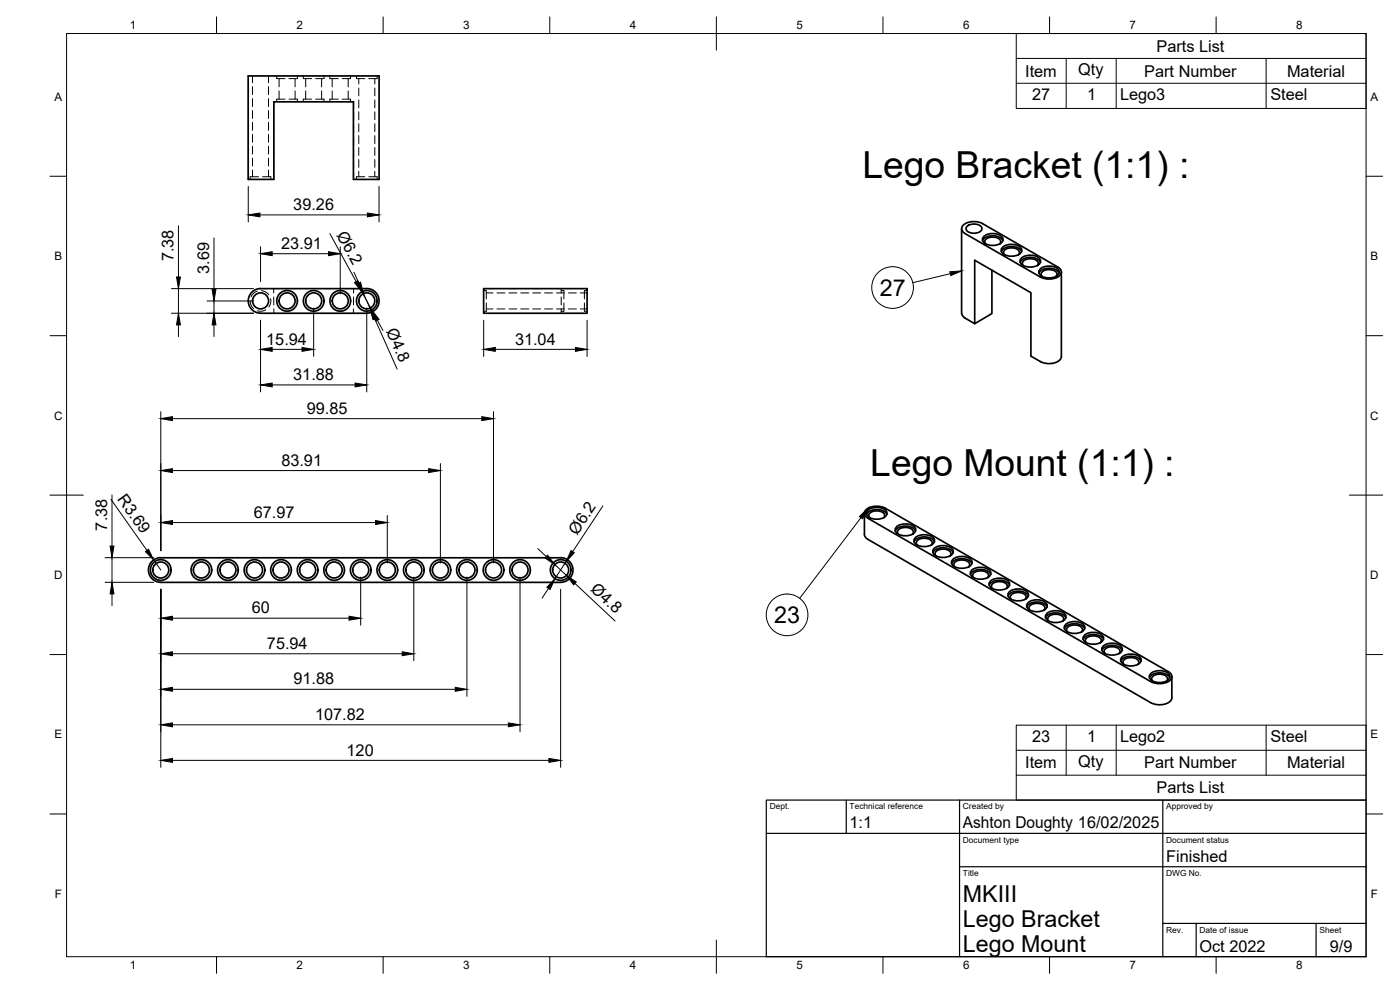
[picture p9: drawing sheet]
<svg xmlns="http://www.w3.org/2000/svg" width="420mm" height="297mm" viewBox="0 0 420 297" stroke-linecap="round" stroke-linejoin="round" font-family="sans-serif">
<!-- layer: Hidden -->
<g fill="none" stroke="#000" stroke-width=".3">
<path d="M75.8 22.8v2M75.8 26v2.4M75.8 29.6v2.3M75.8 33.2v2.3M75.8 36.7v2.4M80.6 22.8v2M80.6 26v2.4M80.6 29.6v2.3M80.6 33.2v2.3M80.6 36.7v2.4M82.1 30.6v2.1M82.1 33.9v2.3"/>
<path d="M82.1 37.4v2.4M82.1 30.6h.1M83.1 22.8v.8h2.5M83.8 23.6v2.5M83.8 27.3v2.4M85.6 29.7h-2.5v.9M86.7 29.7h2.6v.9M88.6 23.6v2.5M88.6 27.3v2.4M89.3 22.8v.8h-2.6M91 22.8v.8h2.5M91.7 23.6v2.5"/>
<path d="M91.7 27.3v2.4M93.5 29.7h-2.5v.9M94.7 29.7h2.5v.9M96.5 23.6v2.5M96.5 27.3v2.4M97.2 22.8v.8h-2.5M99 22.8v.8h2.5M99.7 23.6v2.5M99.7 27.3v2.4M101.5 29.7h-2.5v.9M102.7 29.7h2.5v.9M104.5 23.6v2.5"/>
<path d="M104.5 27.3v2.4M105.2 22.8v.8h-2.5M106.1 30.6v2.1M106.1 33.9v2.3M106.1 37.4v2.4M107 22.8v.8h2.5M107.7 23.6v1.6M107.7 26.4v2.4M107.7 30v2.3M107.7 33.5v2.4M107.7 37.1v2.4M112.5 23.6v1.6"/>
<path d="M112.5 26.4v2.4M112.5 30v2.3M112.5 33.5v2.4M112.5 37.1v2.4M113.2 22.8v.8h-2.5M75.8 40.3v2.4M75.8 43.9v2.3M75.8 47.4v2.4M75.8 51v2M77.6 53h-2.5v.8M78.8 53h2.5v.8M80.6 40.3v2.4"/>
<path d="M80.6 43.9v2.3M80.6 47.4v2.4M80.6 51v2M82.1 41v2.4M82.1 44.6v2.4M82.1 48.1v2.4M82.1 51.7v2.1M106.1 41v2.4M106.1 44.6v2.4M106.1 48.1v2.4M106.1 51.7v2.1M107.7 40.7v2.4"/>
<path d="M107.7 44.3v2.3M107.7 47.8v2.4M107.7 51.4v1.6M109.5 53h-2.5v.8M110.7 53h2.5v.8M112.5 40.7v2.4M112.5 44.3v2.3M112.5 47.8v2.4M112.5 51.4v1.6M75.1 90.3l.3 1.4 .7 .9M77.2 87.4l-1.2 .7-.6 1M78.5 87.2l1.2 .4 1 .9"/>
<path d="M79.7 93l-1.4 .4-1.1-.2M81.2 89.6v1.4l-.5 1.1M82.1 86.6v1.3M82.1 89.1l.1 2.4M82.2 92.7v1.3M106.1 92.7v1.3M106.1 89.1v2.4M106.1 86.6v1.3M145.1 87.2h.8v2.5M145.9 90.9v2.5h-.8M145.9 92.7h2.1M145.9 87.9h2.1"/>
<path d="M149.2 92.7h2.3M149.2 87.9h2.3M152.7 92.7h2.4M152.7 87.9h2.4M156.3 92.7h2.4M156.3 87.9h2.4M159.9 92.7h2.4M159.9 87.9h2.4M163.4 92.7h2.4M163.4 87.9h2.4M167 92.7h2.4M167 87.9h2.4"/>
<path d="M168.4 87.2h.8v2.5M168.4 86.6v1.3M168.4 89.1v2.4M168.4 92.7v1.3M169.2 90.9v2.5h-.8M170.6 92.7h2.4M170.6 87.9h2.4M174.2 92.7h2M174.2 87.9h2M175.4 90.9v2.5h.8M176.2 87.2h-.8v2.5"/>
</g>
<!-- layer: Visible -->
<g fill="none" stroke="#000" stroke-width=".51">
<path d="M74.5 22.8h39.3v31h-7.7v-23.2h-23.9v23.2h-7.7zM288.6 68.6v25.4M290.2 67.9a3.3 3.3 0 0 1 4.4 .3 1.5 1.5 0 0 1-1.7 1.7h-1.2a1.37 1.37 0 0 1-1.4-.5 1.37 1.37 0 0 1-.1-1.5zM294.9 72.2a3.9 3.9 0 0 1 6.1 0M294.9 67.1l22.6 13a1.7 1.7 0 0 1 1 1.9 1.7 1.7 0 0 1-1.6 1.4l-1.4 .3h-1.4l-1.9-.6M294.9 67.1a5.2 5.2 0 0 0-6.1 .8 1.53 1.53 0 0 0 .9 2.2l22.5 13M295.2 71a4.2 4.2 0 0 1 5.7 .4 1.87 1.87 0 0 1-2 2.1h-2a1.87 1.87 0 0 1-2-2.1zM295.8 73.2a1.2 1.2 0 0 1-.1-1.3 1.2 1.2 0 0 1 1.2-.6 2.78 2.78 0 0 1 3.4 1.1l-.3 .8M300.5 75.4a3.9 3.9 0 0 1 6.1 0M300.9 74.2a4.2 4.2 0 0 1 5.7 .4 1.87 1.87 0 0 1-2 2.2h-2a1.87 1.87 0 0 1-2-2.2zM301.4 76.4a1.2 1.2 0 0 1 0-1.3 1.2 1.2 0 0 1 1.1-.6 2.78 2.78 0 0 1 3.5 1.2l-.3 .7M306.2 78.7a3.9 3.9 0 0 1 6.1 0"/>
<path d="M306.5 77.5a4.2 4.2 0 0 1 5.7 .4 1.87 1.87 0 0 1-2 2.1h-2a1.87 1.87 0 0 1-2-2.1zM307.1 79.7a1.2 1.2 0 0 1-.1-1.3 1.2 1.2 0 0 1 1.2-.6 2.78 2.78 0 0 1 3.4 1.1l-.3 .8M78.2 94h31.9M78.2 94a3.7 3.7 0 0 1-3.7-3.7 3.7 3.7 0 0 1 3.7-3.7h31.9a3.7 3.7 0 0 1 3.7 3.7 3.7 3.7 0 0 1-3.7 3.7M145.1 86.6h31.1v7.4h-31.1zM288.6 94l.2 .6 .5 .6 3.2 1.9M297.7 81.1v13l-5.2 3v-19l16.9 9.7v19.1l2.8 1.6M311.8 81.9a3.9 3.9 0 0 1 6.1 0M312.1 80.7a4.2 4.2 0 0 1 5.7 .5 1.87 1.87 0 0 1-2 2.1h-2a1.87 1.87 0 0 1-2-2.1zM312.7 82.9a1.2 1.2 0 0 1 0-1.3 1.2 1.2 0 0 1 1.1-.6 2.78 2.78 0 0 1 3.4 1.2l-.2 .7M318.5 81.6v25.4a3.2 3.2 0 0 1-3.5 2.1l-1.7-.2-1.1-.4M259.4 154l.1 6.7 .3 .6 .7 .5 84.9 49"/>
<path d="M260.1 154.3a3.9 3.9 0 0 1 6.1 0M260.4 153.1a4.2 4.2 0 0 1 5.7 .5 1.87 1.87 0 0 1-2 2.1h-2a1.87 1.87 0 0 1-2-2.1zM261 155.3a1.2 1.2 0 0 1-.1-1.3 1.2 1.2 0 0 1 1.2-.6 2.78 2.78 0 0 1 3.4 1.2l-.3 .7M268.7 159.3a3.9 3.9 0 0 1 6.1 0M269 158.1a4.2 4.2 0 0 1 5.7 .4 1.87 1.87 0 0 1-2 2.2h-2a1.87 1.87 0 0 1-2-2.2zM48.2 167.4h120.1M48.2 167.3a3.7 3.7 0 0 0-3.6 3.7 3.7 3.7 0 0 0 3.6 3.7h120.1a3.7 3.7 0 0 0 3.7-3.7 3.7 3.7 0 0 0-3.7-3.7M269.6 160.3a1.2 1.2 0 0 1-.1-1.3 1.2 1.2 0 0 1 1.2-.6 2.78 2.78 0 0 1 3.4 1.2l-.3 .7M274.3 162.5a3.9 3.9 0 0 1 6.1 0M274.7 161.3a4.2 4.2 0 0 1 5.7 .5 1.87 1.87 0 0 1-2 2.1h-2a1.87 1.87 0 0 1-2-2.1zM275.3 163.5a1.2 1.2 0 0 1-.1-1.3 1.2 1.2 0 0 1 1.1-.6 2.78 2.78 0 0 1 3.5 1.2l-.3 .7M280 165.8a3.9 3.9 0 0 1 6.1 0"/>
<path d="M280.3 164.6a4.2 4.2 0 0 1 5.7 .4 1.87 1.87 0 0 1-2 2.2h-2a1.87 1.87 0 0 1-2-2.2zM280.9 166.8a1.2 1.2 0 0 1-.1-1.3 1.2 1.2 0 0 1 1.2-.6 2.78 2.78 0 0 1 3.4 1.2l-.3 .7M285.6 169.1a3.9 3.9 0 0 1 6.1 0M285.9 167.9a4.2 4.2 0 0 1 5.7 .4 1.87 1.87 0 0 1-2 2.1h-2a1.87 1.87 0 0 1-2-2.1zM286.5 170a1.2 1.2 0 0 1-.1-1.2 1.2 1.2 0 0 1 1.2-.7 2.78 2.78 0 0 1 3.4 1.2l-.2 .7M291.2 172.3a3.9 3.9 0 0 1 6.1 0M291.6 171.1a4.2 4.2 0 0 1 5.7 .4 1.87 1.87 0 0 1-2 2.2h-2a1.87 1.87 0 0 1-2-2.2zM292.2 173.3a1.2 1.2 0 0 1-.1-1.3 1.2 1.2 0 0 1 1.1-.6 2.78 2.78 0 0 1 3.5 1.2l-.3 .7M296.9 175.6a3.9 3.9 0 0 1 6.1 0M297.2 174.4a4.2 4.2 0 0 1 5.7 .4 1.87 1.87 0 0 1-2 2.1h-2a1.87 1.87 0 0 1-2-2.1zM297.8 176.5a1.2 1.2 0 0 1-.1-1.2 1.2 1.2 0 0 1 1.2-.7 2.78 2.78 0 0 1 3.4 1.2l-.3 .7M302.5 178.8a3.9 3.9 0 0 1 6.1 0"/>
<path d="M302.9 177.6a4.2 4.2 0 0 1 5.7 .4 1.87 1.87 0 0 1-2 2.2h-2a1.87 1.87 0 0 1-2-2.2zM303.5 179.8a1.2 1.2 0 0 1-.1-1.3 1.2 1.2 0 0 1 1.1-.6 2.78 2.78 0 0 1 3.5 1.2l-.3 .7M308.2 182.1a3.9 3.9 0 0 1 6.1 0M308.5 180.9a4.2 4.2 0 0 1 5.7 .4 1.87 1.87 0 0 1-2 2.1h-2a1.87 1.87 0 0 1-2-2.1zM309.1 183.1a1.2 1.2 0 0 1-.1-1.3 1.2 1.2 0 0 1 1.1-.6 2.78 2.78 0 0 1 3.5 1.1l-.3 .8M313.8 185.3a3.9 3.9 0 0 1 6.1 0M314.1 184.1a4.2 4.2 0 0 1 5.7 .5 1.87 1.87 0 0 1-2 2.1h-2a1.87 1.87 0 0 1-2-2.1zM314.7 186.3a1.2 1.2 0 0 1-.1-1.3 1.2 1.2 0 0 1 1.2-.6 2.78 2.78 0 0 1 3.4 1.2l-.3 .7M319.4 188.6a3.9 3.9 0 0 1 6.1 0M319.8 187.4a4.2 4.2 0 0 1 5.7 .4 1.87 1.87 0 0 1-2 2.2h-2a1.87 1.87 0 0 1-2-2.2zM320.4 189.6a1.2 1.2 0 0 1-.1-1.3 1.2 1.2 0 0 1 1.1-.6 2.78 2.78 0 0 1 3.5 1.1l-.3 .8M325.1 191.8a3.9 3.9 0 0 1 6.1 0"/>
<path d="M325.4 190.6a4.2 4.2 0 0 1 5.7 .5 1.87 1.87 0 0 1-2 2.1h-2a1.87 1.87 0 0 1-2-2.1zM326 192.8a1.2 1.2 0 0 1-.1-1.3 1.2 1.2 0 0 1 1.2-.6 2.78 2.78 0 0 1 3.4 1.2l-.3 .7M330.7 195.1a3.9 3.9 0 0 1 6.1 0M331 193.9a4.2 4.2 0 0 1 5.7 .4 1.87 1.87 0 0 1-1.9 2.2h-2.1a1.87 1.87 0 0 1-2-2.2zM331.6 196.1a1.2 1.2 0 0 1 0-1.3 1.2 1.2 0 0 1 1.1-.6 2.78 2.78 0 0 1 3.4 1.1l-.2 .8M336.3 198.4a3.9 3.9 0 0 1 6.1 0M336.7 197.1a4.2 4.2 0 0 1 5.7 .5 1.87 1.87 0 0 1-2 2.1h-2a1.87 1.87 0 0 1-2-2.1zM337.3 199.3a1.2 1.2 0 0 1-.1-1.2 1.2 1.2 0 0 1 1.1-.7 2.78 2.78 0 0 1 3.5 1.2l-.3 .7M345 203.3a3.9 3.9 0 0 1 6.1 0M345.3 202.1a4.2 4.2 0 0 1 5.7 .5 1.87 1.87 0 0 1-2 2.1h-2a1.87 1.87 0 0 1-2-2.1zM345.4 204.5a5.2 5.2 0 0 0 6.1-.8 1.51 1.51 0 0 0-.9-2.2l-84.9-49a5.2 5.2 0 0 0-6.1 .8 1.53 1.53 0 0 0 .9 2.2l84.9 49M345.9 204.3a1.2 1.2 0 0 1-.1-1.3 1.2 1.2 0 0 1 1.2-.6 2.78 2.78 0 0 1 3.4 1.2l-.3 .7"/>
<path d="M351.7 203v6.3M351.7 209.3a3.2 3.2 0 0 1-3.5 2.2l-1.8-.2-1-.5"/>
<circle cx="78.2" cy="90.3" r="2.4"/>
<circle cx="86.2" cy="90.3" r="3.1"/>
<circle cx="86.2" cy="90.3" r="2.4"/>
<circle cx="94.1" cy="90.3" r="3.1"/>
<circle cx="94.1" cy="90.3" r="2.4"/>
<circle cx="102.1" cy="90.3" r="3.1"/>
<circle cx="102.1" cy="90.3" r="2.4"/>
<circle cx="110.1" cy="90.3" r="3.1"/>
<circle cx="110.1" cy="90.3" r="2.4"/>
<circle cx="48.2" cy="171" r="3.1"/>
<circle cx="48.2" cy="171" r="2.4"/>
<circle cx="60.4" cy="171" r="3.1"/>
<circle cx="60.4" cy="171" r="2.4"/>
<circle cx="68.4" cy="171" r="3.1"/>
<circle cx="68.4" cy="171" r="2.4"/>
<circle cx="76.4" cy="171" r="3.1"/>
<circle cx="76.4" cy="171" r="2.4"/>
<circle cx="84.3" cy="171" r="3.1"/>
<circle cx="84.3" cy="171" r="2.4"/>
<circle cx="92.3" cy="171" r="3.1"/>
<circle cx="92.3" cy="171" r="2.4"/>
<circle cx="100.3" cy="171" r="3.1"/>
<circle cx="100.3" cy="171" r="2.4"/>
<circle cx="108.3" cy="171" r="3.1"/>
<circle cx="108.3" cy="171" r="2.4"/>
<circle cx="116.2" cy="171" r="3.1"/>
<circle cx="116.2" cy="171" r="2.4"/>
<circle cx="124.2" cy="171" r="3.1"/>
<circle cx="124.2" cy="171" r="2.4"/>
<circle cx="132.2" cy="171" r="3.1"/>
<circle cx="132.2" cy="171" r="2.4"/>
<circle cx="140.1" cy="171" r="3.1"/>
<circle cx="140.1" cy="171" r="2.4"/>
<circle cx="148.1" cy="171" r="3.1"/>
<circle cx="148.1" cy="171" r="2.4"/>
<circle cx="156.1" cy="171" r="3.1"/>
<circle cx="156.1" cy="171" r="2.4"/>
<circle cx="168.3" cy="171" r="3.1"/>
<circle cx="168.3" cy="171" r="2.4"/>
</g>
<!-- layer: BORDER -->
<g fill="none" stroke="#000" stroke-width=".3">
<path d="M20 10.1h390v276.9h-390zM65 5.1v5M115 5.1v5M165 5.1v5M215 5.1v10M265 5.1v5M315 5.1v5M365 5.1v5M15 52.9h5M410 52.9h5M15 100.7h5M410 100.7h5"/>
<path d="M15 148.6h10M405 148.6h10M15 196.4h5M410 196.4h5M15 244.2h5M410 244.2h5M65 287v5M115 287v5M165 287v5M215 282.1v9.9M265 287v5M315 287v5"/>
<path d="M365 287v5"/>
</g>
<!-- layer: TITLEBLOCK -->
<path d="M230 240.1h180v46.9h-180zM230 250h180M254 240.1v9.9M288 240.1v46.9M349 240.1v46.9M288 260.1h122M349 277.1h61M359 277.1v9.9M395 277.1v9.9" fill="none" stroke="#000" stroke-width=".36"/>
<!-- layer: Parts Lists -->
<path d="M305 10.1h105v22.4h-105zM305 17.5h105M320 17.5v15M335 17.5v15M380 17.5v15M305 25h105M305 217.6h105v22.5h-105zM320 217.6v15M335 217.6v15M380 217.6v15M305 232.6h105M305 225.1h105" fill="none" stroke="#000" stroke-width=".3"/>
<!-- layer: Balloons -->
<g fill="none" stroke="#000" stroke-width=".3">
<circle cx="267.9" cy="86.3" r="6.3"/>
<circle cx="236.2" cy="184.5" r="6.3"/>
</g>
<!-- layer: 0 -->
<path d="M285.1 81.5l3.5-.2-3.3 1.4zM257.9 154.9l2.6-2.4-1.6 3.1z" fill="#000" stroke="#000" stroke-width=".3"/>
<path d="M285.2 82.1l-11.3 2.7M258.4 155.3l-18.4 24.2" fill="none" stroke="#000" stroke-width=".3"/>
<!-- layer: FD_Dimensions -->
<g fill="none" stroke="#000" stroke-width=".3">
<path d="M74.5 55.9v10.7M113.7 55.9v10.7M53.6 67.7v15.4M64.2 71.4v15.4M78 64.5h32.3M78.2 74v10.5M81.7 76.1h16.9M99 70.1l7.9 14.4M102.1 74v14.2M51.5 94h24.6M51.5 86.6h24.6M53.6 86.6v7.4"/>
<path d="M53.6 97.5v3.5M62.1 90.3h14M64.2 90.3v3.7M64.2 97.5v3.5M78.2 96.1v21.5M94.1 92.4v14.5M106.2 81.7l1.5 3.2M108.6 87.6l3 5.4M109.1 88.1l1.9 4.4M110.1 92.4v25.2M112.5 95.7l6.7 15.1M113.2 96.1l1.7 3.1"/>
<path d="M145.2 96.1v10.8M176.2 96.1v10.8M81.7 115.5h24.9M81.7 104.8h8.9M148.7 104.8h24M48.3 123.5v41.7M51.8 125.6h92.8M132.2 139.1v29.8M148.1 123.5v45.4M33.3 149.8l10.8 15.3M33.6 148.5v15.3M51.8 141.2h76.9"/>
<path d="M51.8 156.8h60.9M116.2 154.7v14.2M180.9 151.8l-9 13.7M31.5 174.7h14.6M31.5 167.3h14.6M33.6 167.3v7.4M33.6 178.2v3.5M46.1 168l2.2 3M46.3 167.9l-.7 .6-.7 1.1M48.3 176.8v53.4M108.2 173.1v14.5M124.2 173.1v25.2"/>
<path d="M140.1 173.1v35.8M156.1 173.1v46.5M161.4 164.6l2.5 2.4M164.6 176.5l-1.9 3M166.5 169.4l3.5 3.3M168.3 176.8v53.4M169.9 168.4l-3.4 5.2M172.6 175.1l12 11.2M51.8 196.2h68.9M51.8 185.5h53M51.8 217.5h100.8M51.8 206.8h84.8"/>
<path d="M51.8 228.1h112.9"/>
</g>
<g fill="#000" stroke="#000" stroke-width=".3">
<path d="M74.5 64.5l3.5-.6v1.2zM78.2 76.1l3.5-.6v1.2zM98.6 75.5l3.5 .6-3.5 .6zM110.3 63.9l3.4 .6-3.4 .6zM53.6 94l.5 3.5h-1.1zM53 83.1h1.1l-.5 3.5zM64.2 94l.6 3.5h-1.2zM63.6 86.8h1.2l-.6 3.5zM106.4 84.8l1-.6 1.2 3.4zM107.1 85.1l1.1-.4 .9 3.4zM111 92.5l2 2.9-1.1 .5zM111.6 93l2.1 2.8-1 .6z"/>
<path d="M78.2 115.5l3.5-.6v1.2zM78.2 104.8l3.5-.5v1.1zM90.6 104.3l3.5 .5-3.5 .6zM106.6 114.9l3.5 .6-3.5 .6zM145.2 104.8l3.5-.5v1.1zM172.7 104.3l3.5 .5-3.5 .6zM48.3 125.6l3.5-.6v1.2zM144.6 125l3.5 .6-3.5 .6zM48.3 141.2l3.5-.6v1.2zM48.3 156.8l3.5-.6v1.2zM112.7 156.2l3.5 .6-3.5 .6zM128.7 140.6l3.5 .6-3.5 .6z"/>
<path d="M33.6 174.7l.6 3.5h-1.2zM33 163.8h1.2l-.6 3.5zM43.6 165.5l1-.7 1.5 3.2zM166.5 173.6l-1.4 3.3-1-.7zM164.3 166.6l2.2 2.8-3-2zM171.4 165.2l1 .6-2.5 2.6zM170 172.7l3 1.9-.9 .9zM48.3 196.2l3.5-.6v1.1zM48.3 185.5l3.5-.6v1.2zM104.8 184.9l3.4 .6-3.4 .6zM120.7 195.6l3.5 .6-3.5 .5zM48.3 217.5l3.5-.6v1.2z"/>
<path d="M48.3 206.8l3.5-.6v1.2zM136.6 206.2l3.5 .6-3.5 .6zM152.6 216.9l3.5 .6-3.5 .6zM48.3 228.1l3.5-.5v1.1zM164.7 227.6l3.6 .5-3.6 .6z"/>
</g>
<g font-size="11.2">
<text x="258.8" y="53.3">Lego Bracket (1:1) :</text>
<text x="261.2" y="142.7">Lego Mount (1:1) :</text>
</g>
<g font-size="7">
<text x="264" y="88.8">27</text>
<text x="232.4" y="187">23</text>
<text x="289" y="270.6">MKIII</text>
<text x="289" y="278.1">Lego Bracket</text>
<text x="289" y="285.5">Lego Mount</text>
</g>
<g font-size="4.9">
<text x="347.1" y="15.5">Parts List</text>
<text x="307.7" y="23">Item</text>
<text x="323.6" y="22.5">Qty</text>
<text x="343.4" y="23">Part Number</text>
<text x="386.3" y="23">Material</text>
<text x="309.8" y="29.9">27</text>
<text x="326.3" y="29.9">1</text>
<text x="336.1" y="30">Lego3</text>
<text x="381.3" y="30">Steel</text>
<text x="88" y="63">39.26</text>
<text x="100.9" y="70.4" transform="rotate(61 100.9 70.4)">Ø6.2</text>
<text x="84.4" y="74.7">23.91</text>
<text x="52.1" y="78.4" transform="rotate(-90 52.1 78.4)">7.38</text>
<text x="62.8" y="82.1" transform="rotate(-90 62.8 82.1)">3.69</text>
<text x="115.8" y="99.3" transform="rotate(66 115.8 99.3)">Ø4.8</text>
<text x="79.9" y="103.4">15.94</text>
<text x="154.6" y="103.4">31.04</text>
<text x="88" y="114">31.88</text>
<text x="92.1" y="124.1">99.85</text>
<text x="84.4" y="139.7">83.91</text>
<text x="35.1" y="149.8" transform="rotate(55 35.1 149.8)">R3.69</text>
<text x="76.1" y="155.3">67.97</text>
<text x="32.2" y="159.2" transform="rotate(-90 32.2 159.2)">7.38</text>
<text x="173.2" y="160.7" transform="rotate(-57 173.2 160.7)">Ø6.2</text>
<text x="177" y="177.2" transform="rotate(43 177 177.2)">Ø4.8</text>
<text x="75.6" y="184">60</text>
<text x="80.1" y="194.7">75.94</text>
<text x="88.1" y="205.4">91.88</text>
<text x="94.6" y="216">107.82</text>
<text x="104" y="226.7">120</text>
<text x="309.8" y="222.5">23</text>
<text x="326.3" y="222.5">1</text>
<text x="336.1" y="222.6">Lego2</text>
<text x="381.3" y="222.6">Steel</text>
<text x="307.7" y="230.6">Item</text>
<text x="323.6" y="230.1">Qty</text>
<text x="343.4" y="230.6">Part Number</text>
<text x="386.3" y="230.6">Material</text>
<text x="347.1" y="238">Parts List</text>
<text x="255" y="248.5">1:1</text>
<text x="289" y="248.5">Ashton Doughty 16/02/2025</text>
<text x="350" y="258.6">Finished</text>
<text x="360" y="285.5">Oct 2022</text>
<text x="399.1" y="285.7">9/9</text>
</g>
<g font-size="3.5">
<text x="39" y="8.8">1</text>
<text x="89" y="8.8">2</text>
<text x="139" y="8.8">3</text>
<text x="189" y="8.8">4</text>
<text x="239" y="8.8">5</text>
<text x="289" y="8.8">6</text>
<text x="339" y="8.8">7</text>
<text x="389" y="8.8">8</text>
<text x="16.3" y="30.2">A</text>
<text x="411.3" y="30.2">A</text>
<text x="16.3" y="78">B</text>
<text x="411.3" y="78">B</text>
<text x="16.2" y="125.9">C</text>
<text x="411.2" y="125.9">C</text>
<text x="16.2" y="173.7">D</text>
<text x="411.2" y="173.7">D</text>
<text x="16.3" y="221.6">E</text>
<text x="411.3" y="221.6">E</text>
<text x="16.4" y="269.4">F</text>
<text x="411.4" y="269.4">F</text>
<text x="39" y="290.8">1</text>
<text x="89" y="290.8">2</text>
<text x="139" y="290.8">3</text>
<text x="189" y="290.8">4</text>
<text x="239" y="290.8">5</text>
<text x="289" y="290.8">6</text>
<text x="339" y="290.8">7</text>
<text x="389" y="290.8">8</text>
</g>
<g font-size="2.5">
<text x="231" y="242.9">Dept.</text>
<text x="255" y="242.9">Technical reference</text>
<text x="289" y="242.9">Created by</text>
<text x="350" y="242.9">Approved by</text>
<text x="289" y="252.8">Document type</text>
<text x="350" y="252.8">Document status</text>
<text x="289" y="262.9">Title</text>
<text x="350" y="262.9">DWG No.</text>
<text x="350" y="279.9">Rev.</text>
<text x="360" y="279.9">Date of issue</text>
<text x="396" y="279.9">Sheet</text>
</g>
</svg>
